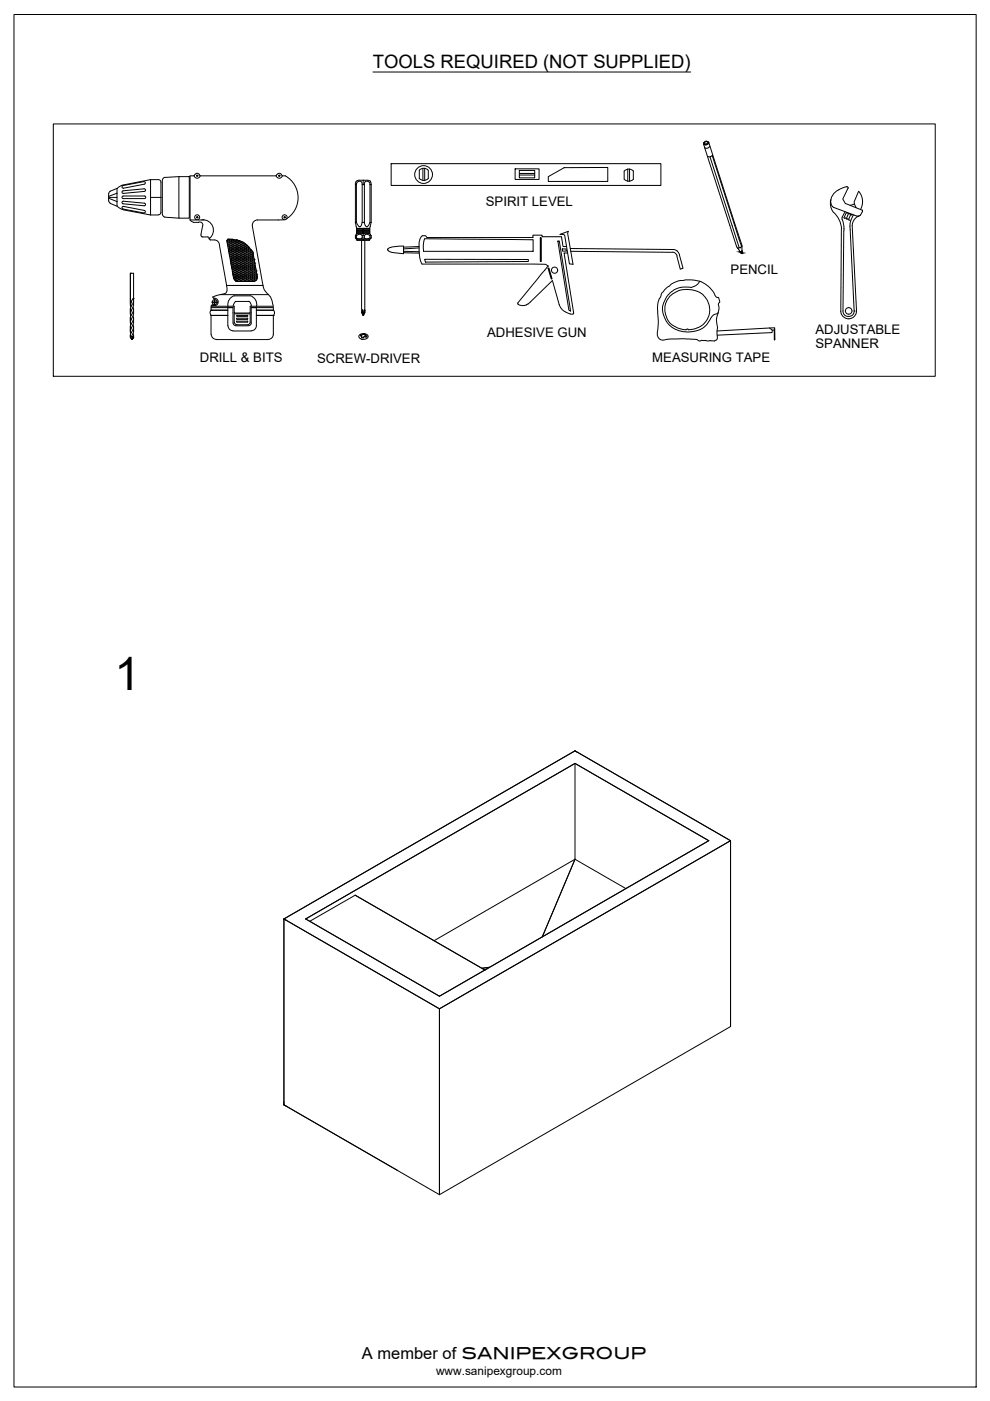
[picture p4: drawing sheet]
<svg xmlns="http://www.w3.org/2000/svg" width="210mm" height="297mm" viewBox="0 0 210 297" stroke-linecap="round" stroke-linejoin="round" font-family="sans-serif">
<!-- layer: 0 -->
<g fill="none" stroke="#000" stroke-width=".21">
<path d="M3 3.1h204v291h-204zM79.1 15.3h67.3M11.3 26.3h187v53.5h-187zM121.9 159.2l-61.7 35.6M121.9 159.2l.5 .3M121.9 159.2l33 19M121.9 161.9l-57.1 32.9 28.4 16.4M121.9 161.9v20.3M121.9 161.9l28.4 16.3-57.1 33M154.9 178.2v39.5l-61.7 35.6M154.9 178.2l-61.7 35.7M60.2 194.8v39.4"/>
<path d="M60.2 194.8l.5 .3M60.2 194.8l33 19.1M65.7 195.3l9.6-5.5 27.5 15.9M121.9 182.2l-29.9 17.3M121.9 182.2l-6.9 16.4M121.9 182.2l10.8 6.2M93.2 213.9v39.4M103.2 205.4l-10 5.8M103.8 205.1l-1.6 .2M60.2 234.2l33 19.1M60.2 234.2l.5 .3"/>
</g>
<!-- layer: block -->
<g fill="none" stroke="#000" stroke-width=".21">
<path d="M26 39.4l4.5-.9 .3 .2-.2 .4-4.4 .8-.3-.2 .2-.3M26.1 39.2l-.7 .3-.6 .5M31.9 38.1v7.5M31.9 38.1h1.7M31.9 38.1l-5.8 1.1M33.6 38.1l.3 .1 .2 .4v6.4M34.4 38.2v7.3M35 37.6l-.5 .3v.2M37.9 37.5h2.2v8.8h-2.2zM37.9 37.5l-3 .1M41.2 37.2a.66 .66 0 0 0 .6 .6 .66 .66 0 0 0 .7-.6M41.3 37l-.2 .3h-.8v9.3"/>
<path d="M41.4 37l.2-.2h.4l.4 .5h16.1a.67 .67 0 0 1 .7-.6 .67 .67 0 0 1 .7 .6h.6a5.3 5.3 0 0 1-.1 9.3h-5.8M58.6 37.2a.66 .66 0 0 0 .6 .6 .66 .66 0 0 0 .7-.6M75.4 39.1v8M75.4 39.1h.2M75.5 38.4l-.1 .7M75.6 39.1a.62 .62 0 0 1 .6-.7 .62 .62 0 0 1 .6 .7M75.6 39.1v8M76.8 39.1h.5M76.8 39.1v8M77 38.2v.9M77.3 39.1a.6 .6 0 0 1 .5-.7 .6 .6 0 0 1 .6 .6v.1M77.3 39.1v8"/>
<path d="M77.9 38.2h-1.8l-.5 .2M78 38.2a.56 .56 0 0 1 .6 .5l.1 .4M78.4 39.1h.3M78.4 39.1v8M78.7 39.1v8M82.9 34.7h57.2v4.6h-57.2zM88.9 37.8a1.29 1.29 0 0 0 1.9 0M88.9 36.1a1.29 1.29 0 0 1 1.9 0M88.9 36.1v1.7M89.7 35.7v2.6M90 35.7v2.6M90.8 36.1v1.7"/>
<path d="M109.2 35.8h5.1v2.2h-5.1zM110.1 36.1h3.3v1.6h-3.3zM110.1 37.1h3.3M110.2 36.8h3.2M116.2 37.5l3.4-2h9.3v3h-12.7zM133.1 35.8v2.6M133.5 35.8v2.6M134.3 36.3v1.7M134.3 36.3a1.29 1.29 0 0 0-1.9 0l-.1 1.7a1.33 1.33 0 0 0 2 0M149.2 30.6l6.9 21.5 .8 1.2M149.2 30.3v.3M149.2 30.7h.1"/>
<path d="M149.3 30.4v.1M149.3 30.4l.5 .1M149.4 30.1l-.2 .2M149.4 30.2l-.1 .1M149.6 30.1l-.2 .1M149.8 30h.2M149.8 29.9l-.4 .1M150 30.4l-.2 .1M150 30l.1 .2M150 30.1h-.4M150 30l.3 .3 7 21.7v1.7l-.4-.4M150.1 30.2l-.2 .3"/>
<path d="M150.2 30.4l-.4 .3h-.5M150.3 30.2l-.1 .2M150.5 31a.74 .74 0 0 1-1.1 .3M150.5 33.3l6.2 19.2M151 33l6.2 19.2M151.1 32.9l-.5 .3h-.6M23 41v1.6M23 41.9h1.8M23 42l1.8 .7M23.1 42.6l.3 .5M23.4 40.5l1.4-.5v3.7l-1.4-.6M23.4 40.5l-.3 .5"/>
<path d="M24.8 41l-1.8 .6M24.8 43.7l.6 .5 .7 .2M26.1 40.5l4.5-.5 .3 .3-.3 .3M26.1 44.5l5.8 1.1M26.1 44.3l-.2-.3 .3-.2 4.4 .8 .2 .3-.3 .3-4.5-.9M26.1 40.5l-.2 .3 .3 .2M26.1 42.7l4.5 .4M26.2 42.7l-.3 .2 .2 .3M27.6 57.9h.1M27.6 57.9h.7v5.5M27.6 57.9v6.7M30.6 41.6h-4.5l-.2 .2 .2 .3h4.5"/>
<path d="M30.6 40.6l-4.5 .4M30.6 43.1l.3 .3-.3 .2-4.5-.4M30.6 41.6l.3 .2-.3 .3M31.9 45.6h1.7M31.9 41.9h2.2M34.1 45l-.2 .5h-.3M34.5 45.5l.2 .4 .3 .1M34.9 46l3 .3M40.3 46.6l.8 .5a2.21 2.21 0 0 1 1.7 .1l.2 .6-.4 2M40.3 46.6h3M41.7 46.6a.53 .53 0 0 1-.3-.8 .53 .53 0 0 1 .8 0 .53 .53 0 0 1-.3 .8M42.8 46.6a2.2 2.2 0 0 1 2.3 1.4 2.2 2.2 0 0 1-.7 2.6l-.4-.4h-1.2l-.2-.4"/>
<path d="M44.3 50.6h.1M44.4 50.6l.2 .3a1.48 1.48 0 0 1 1.9 .7l1.5 8.9M48.1 51l.2 .1-.2 .2M48.1 51.1l1.4 7.9M48.1 51.1l.1-.2a2.03 2.03 0 0 1 1.7-.1 4.7 4.7 0 0 1 3.7 2.5M48.2 51.5l.1 .1v.1M48.2 51.7h.1M48.3 52v.1M48.3 50.7h.1M48.5 53.2h.2l-.2 .1M48.5 51.3h.2l-.1 .2zM48.6 50.7h.1v.3l-.2-.1z"/>
<path d="M48.6 51.7h.1v.3l-.2-.2zM48.6 52.2h.1v.2l-.2-.1zM48.6 52.6h.1v.3l-.2-.1zM48.6 53.6l.1 .1-.1 .2M48.6 54.1h.1M48.7 54.1v.2M48.9 55.8h.1M48.9 50.7h.2M48.9 51h.2v.3h-.2zM48.9 51.5h.2v.2h-.2zM48.9 52h.2v.2h-.2zM48.9 52.4h.2v.2h-.2z"/>
<path d="M48.9 52.9h.2v.3h-.2zM48.9 53.4h.2v.2h-.2zM48.9 53.9h.2v.2h-.2zM48.9 54.3h.2v.3h-.2zM48.9 54.8h.2v.3h-.2zM48.9 55.3h.2v.2h-.2zM48.9 55.8l.2 .1-.1 .1M48.9 50.7h.1M49 56.2l.1 .3M49.1 56.5h.1M49.1 56.8v.1M49.1 50.7h.1"/>
<path d="M49.3 51.3h.3l-.2 .2zM49.3 55.1h.3l-.2 .2zM49.3 57.1h.3l-.2 .1zM49.3 58l.2-.1 .1 .1-.2 .1M49.4 51.7l.2 .1-.1 .2-.2-.2zM49.4 52.2l.2 .1-.1 .1-.2-.1zM49.4 52.6l.2 .2-.1 .1-.2-.1zM49.4 53.2h.2l-.1 .2-.2-.2zM49.4 53.6l.2 .1-.1 .2-.2-.2zM49.4 54.1l.2 .1-.1 .1-.2-.1zM49.4 54.6l.2 .1-.1 .1-.2-.1zM49.4 55.5l.2 .2-.1 .1-.2-.1z"/>
<path d="M49.4 56l.2 .1-.1 .1-.2-.1zM49.4 56.5l.2 .1-.1 .1-.2-.1zM49.4 57.4l.2 .2-.1 .1-.2-.1zM49.4 58.4l.2 .1-.2 .1M49.4 50.7v.3l.2-.1-.1-.1M49.5 58.9h.1M49.5 58.9v.1M49.5 59a.78 .78 0 0 0 .8 .6M49.7 54h.3l-.2 .1zM49.7 57.8h.3l-.2 .1zM49.8 51l.2 .1-.1 .2-.2-.2zM49.8 51.5l.2 .1-.1 .1-.2-.1z"/>
<path d="M49.8 52l.2 .1-.1 .1-.2-.1zM49.8 52.4l.2 .2h-.2zM49.8 52.9l.2 .1-.1 .2-.2-.2zM49.8 53.4l.2 .1-.1 .1-.2-.1zM49.8 54.3l.2 .2-.2 .1zM49.8 54.8l.2 .1-.1 .2-.2-.2zM49.8 55.3l.2 .1-.1 .1-.2-.1zM49.8 55.8l.2 .1-.1 .1-.2-.1zM49.8 56.2l.2 .2-.1 .1-.2-.1zM49.8 56.7l.2 .1-.1 .2-.2-.2zM49.8 57.2l.2 .1-.1 .1-.2-.1zM49.8 58.2l.2 .1-.2 .1z"/>
<path d="M49.8 58.6l.2 .1-.1 .2-.2-.2zM49.8 59.1l.2 .1-.1 .1-.2-.1zM49.9 59.6h.1M50.1 50.9l.1 .1 .2-.1M50.1 50.9h.1M50.2 51.3h.1v.2h-.1zM50.2 51.7h.1v.3h-.1zM50.2 52.2h.1v.2h-.1zM50.2 52.6h.1v.3h-.1zM50.2 53.2h.1v.2h-.1zM50.2 53.6h.1v.3h-.1zM50.2 54.1h.1v.2h-.1z"/>
<path d="M50.2 54.6h.1v.2h-.1zM50.2 55.1h.1v.2h-.1zM50.2 55.5h.1v.3h-.1zM50.2 56h.1v.2h-.1zM50.2 56.5h.1v.2h-.1zM50.2 57h.1v.2h-.1zM50.2 57.4h.1v.3h-.1zM50.2 57.9h.1v.3h-.1zM50.2 58.4h.1v.2h-.1zM50.2 58.9h.1v.2h-.1zM50.2 59.3h.1v.3h-.1zM50.3 59.7h3.5"/>
<path d="M50.5 59.7h.3M50.6 51.5l.2 .1-.1 .1h-.1zM50.6 52l.2 .1-.1 .1h-.1zM50.6 52.4l.2 .2h-.2zM50.6 52.9l.2 .1-.1 .2h-.1zM50.6 53.4l.2 .1-.1 .1h-.1zM50.6 53.9l.2 .1-.1 .1h-.1zM50.6 54.3l.2 .2-.2 .1zM50.6 54.8l.2 .1-.1 .2h-.1zM50.6 55.3l.2 .1-.1 .1h-.1zM50.6 55.8l.2 .1-.1 .1h-.1zM50.6 56.2l.2 .2-.1 .1h-.1z"/>
<path d="M50.6 56.7l.2 .1-.1 .2h-.1zM50.6 57.2l.2 .1-.1 .1h-.1zM50.6 57.7l.2 .1-.1 .1h-.1zM50.6 58.2l.2 .1-.2 .1zM50.6 58.6l.2 .1-.1 .2h-.1zM50.6 59.1l.2 .1-.1 .1h-.1zM50.7 51h-.1v.3l.2-.3M50.9 51.3h.3l-.2 .2zM50.9 55.1h.3l-.2 .2zM50.9 57.1h.3l-.2 .1zM51 51.7l.2 .1-.1 .2-.2-.2zM51 52.2l.2 .1-.1 .1-.2-.1z"/>
<path d="M51 52.6l.2 .2-.1 .1-.2-.1zM51 53.2h.2l-.1 .2-.2-.2zM51 53.6l.2 .1-.1 .2-.2-.2zM51 54.1l.2 .1-.1 .1-.2-.1zM51 54.6l.2 .1-.1 .1-.2-.1zM51 55.5l.2 .2-.1 .1-.2-.1zM51 56l.2 .1-.1 .1-.2-.1zM51 56.5l.2 .1-.1 .1-.2-.1zM51 57.4l.2 .2-.1 .1-.2-.1zM51 57.9l.2 .1-.1 .2-.2-.2zM51 58.4l.2 .1-.1 .1-.2-.1zM51 58.9l.2 .1-.1 .1-.2-.1z"/>
<path d="M51 59.3l.2 .2-.1 .1-.2-.1zM51.4 59.7h.2M51.4 54h.2l-.2 .1zM51.4 57.8h.2l-.2 .1zM51.4 51.5l.2 .1v.1l-.2-.1zM51.4 52l.2 .1v.1l-.2-.1zM51.4 52.4l.2 .2h-.2zM51.4 52.9l.2 .1v.2l-.2-.2zM51.4 53.4l.2 .1v.1l-.2-.1zM51.4 54.3l.2 .2-.2 .1zM51.4 54.8l.2 .1v.2l-.2-.2zM51.4 55.3l.2 .1v.1l-.2-.1z"/>
<path d="M51.4 55.8l.2 .1v.1l-.2-.1zM51.4 56.2l.2 .2v.1l-.2-.1zM51.4 56.7l.2 .1v.2l-.2-.2zM51.4 57.2l.2 .1v.1l-.2-.1zM51.4 58.2l.2 .1-.2 .1zM51.4 58.6l.2 .1v.2l-.2-.2zM51.4 59.1l.2 .1v.1l-.2-.1zM51.8 51.7h.2v.3h-.2zM51.8 52.2h.2v.2h-.2zM51.8 52.6h.2v.3h-.2zM51.8 53.2h.2v.2h-.2zM51.8 53.6h.2v.3h-.2z"/>
<path d="M51.8 54.1h.2v.2h-.2zM51.8 54.6h.2v.2h-.2zM51.8 55.1h.2v.2h-.2zM51.8 55.5h.2v.3h-.2zM51.8 56h.2v.2h-.2zM51.8 56.5h.2v.2h-.2zM51.8 57h.2v.2h-.2zM51.8 57.4h.2v.3h-.2zM51.8 57.9h.2v.3h-.2zM51.8 58.4h.2v.2h-.2zM51.8 58.9h.2v.2h-.2zM51.8 59.3h.2v.3h-.2z"/>
<path d="M52.2 59.7h.3M52.2 52.4l.3 .2h-.3zM52.2 52.9l.3 .1-.1 .2h-.2zM52.2 53.4l.3 .1-.1 .1h-.2zM52.2 53.9l.3 .1-.1 .1h-.2zM52.2 54.3l.3 .2-.3 .1zM52.2 54.8l.3 .1-.1 .2h-.2zM52.2 55.3l.3 .1-.1 .1h-.2zM52.2 55.8l.3 .1-.1 .1h-.2zM52.2 56.2l.3 .2-.1 .1h-.2zM52.2 56.7l.3 .1-.1 .2h-.2zM52.2 57.2l.3 .1-.1 .1h-.2z"/>
<path d="M52.2 57.7l.3 .1-.1 .1h-.2zM52.2 58.2l.3 .1-.3 .1zM52.2 58.6l.3 .1-.1 .2h-.2zM52.2 59.1l.3 .1-.1 .1h-.2zM52.4 52h-.2v.2l.2-.2M52.6 55.1h.3l-.2 .2zM52.6 57.1h.3l-.2 .1zM52.6 52.2l.1 .2h.1M52.7 52.6l.2 .2-.1 .1-.2-.1zM52.7 53.2h.2l-.1 .2-.2-.2zM52.7 53.6l.2 .1-.1 .2-.2-.2zM52.7 54.1l.2 .1-.1 .1-.2-.1z"/>
<path d="M52.7 54.6l.2 .1-.1 .1-.2-.1zM52.7 55.5l.2 .2-.1 .1-.2-.1zM52.7 56l.2 .1-.1 .1-.2-.1zM52.7 56.5l.2 .1-.1 .1-.2-.1zM52.7 57.4l.2 .2-.1 .1-.2-.1zM52.7 57.9l.2 .1-.1 .2-.2-.2zM52.7 58.4l.2 .1-.1 .1-.2-.1zM52.7 58.9l.2 .1-.1 .1-.2-.1zM52.7 59.3l.2 .2-.1 .1-.2-.1zM53 59.7h.3M53 54h.3l-.2 .1zM53 57.8h.3l-.2 .1z"/>
<path d="M53.1 52.9l.2 .1-.1 .2-.2-.2zM53.1 53.4l.2 .1-.1 .1-.2-.1zM53.1 54.3l.2 .2-.2 .1zM53.1 54.8l.2 .1-.1 .2-.2-.2zM53.1 55.3l.2 .1-.1 .1-.2-.1zM53.1 55.8l.2 .1-.1 .1-.2-.1zM53.1 56.2l.2 .2-.1 .1-.2-.1zM53.1 56.7l.2 .1-.1 .2-.2-.2zM53.1 57.2l.2 .1-.1 .1-.2-.1zM53.1 58.2l.2 .1-.2 .1zM53.1 58.6l.2 .1-.1 .2-.2-.2zM53.1 59.1l.2 .1-.1 .1-.2-.1z"/>
<path d="M53.5 47.7l2.3 12.8M53.5 54.1h.1v.2h-.1zM53.5 54.6h.1v.2h-.1zM53.5 55.1h.1v.2h-.1zM53.5 55.5h.1v.3h-.1zM53.5 56h.1v.2h-.1zM53.5 56.5h.1v.2h-.1zM53.5 57h.1v.2h-.1zM53.5 57.4h.1v.3h-.1zM53.5 57.9h.1v.3h-.1zM53.5 58.4h.1v.2h-.1zM53.5 58.9h.1v.2h-.1z"/>
<path d="M53.5 59.3h.1v.3h-.1zM53.5 53.2l.1 .2M53.6 53.3l.1 .3M53.6 53.6l1 5.3-.2 .5-.6 .2M53.7 53.7l-.2-.1-.1 .1 .1 .2 .2-.2M53.9 55.1h.1M53.9 55.3h.1M53.9 56.2l.2 .2-.1 .1h-.1zM53.9 56.7l.2 .1-.1 .2h-.1zM53.9 57.2l.2 .1-.1 .1h-.1zM53.9 57.7l.2 .1-.1 .1h-.1zM53.9 58.2l.2 .1-.2 .1z"/>
<path d="M53.9 58.6l.2 .1-.1 .2h-.1zM53.9 59.1l.2 .1-.1 .1h-.1zM53.9 55.3l.1 .2M53.9 54.8v.3M54 55.8l-.2 .1 .3 .1M54 55.8h.1M54.1 59.6l-.3 .1M54.3 57.1h.1M54.3 57.4h.1M54.3 57.7h.1M54.3 58.4l.2 .1-.1 .1-.2-.1zM54.3 58.9l.2 .1-.1 .1-.2-.1z"/>
<path d="M54.3 57.4v.3M54.4 57.9l-.2 .1 .2 .2M54.4 59.3l-.1 .2M54.4 58.2h.1M54.6 46.6a1.08 1.08 0 0 0-1.1 1.1M60.7 46.4a.53 .53 0 0 0-.1-.8 .53 .53 0 0 0-.7 .3 .53 .53 0 0 0 .3 .7M75.4 50.4l.2 .3M75.4 50v.4M75.4 50h.2M75.4 47.1h.2M75.4 50.4h.2M75.4 47.1l.2 1.3"/>
<path d="M75.6 50.4l.6 .3 .6-.3M75.6 47.1l.3 .6a.41 .41 0 0 0 .4 .4 .41 .41 0 0 0 .4-.5l.1-.5M75.6 50l.6-.4 .6 .4M75.6 50v.4M75.6 50.9h2.8M75.6 50.7h2.8M75.6 49.6h2.8M75.6 48.4h2.8M75.6 49.6l-.2 .4M75.6 48.6h2.8v.2h-2.8zM75.6 48.9h2.8v.2h-2.8zM75.6 49.2h2.8v.1h-2.8z"/>
<path d="M75.6 49.6v-.2h2.8v.2M75.6 50.7v.2M75.7 49.3v.1M75.7 49v.1M75.7 48.7v.1M75.7 48.5v.1M76.7 51v15.2M76.8 50v.4M76.8 50h.5M76.8 47.1h.5M76.8 50.4h.5M77 48.4v1.6"/>
<path d="M77 50.7v.2M77.3 50l.4-.4 .7 .4M77.3 50v.4M77.3 50.4l.4 .3 .7-.3M77.3 47.1l.1 .6a.4 .4 0 0 0 .4 .4 .4 .4 0 0 0 .4-.4l.2-.6M77.3 51v15.2M78.4 49.6l.3 .4M78.4 50.7v.2M78.4 49.3v.1M78.4 49v.1M78.4 48.7v.1M78.4 48.5v.1"/>
<path d="M78.4 50v.4M78.4 50h.3M78.4 47.1h.3M78.4 50.4h.3M78.7 50.4l-.3 .3M78.7 47.1l-.3 1.3M78.7 50v.4M82.2 52.9l.1-.1a4.6 4.6 0 0 1 3.3-.5v1.5l-2.5-.3-.8-.4zM85.6 53.3l3.3 .1M85.6 53.6l3.3 .1M88.9 52.3l-3.3 .1M88.9 52.6l-3.3 .2"/>
<path d="M90 55h22v.4l-21.7 .2zM113 50.9l-23-.3-.3 1.3 .1 1.4h23.1M113 50.9v2.4M114.2 58.8l-4.4 5.4M114.6 50.4h.2v5h-.2zM116.2 56.9l.2-.1 .7 2.3-.2 .1zM117.1 59.5l-5.1 5M117.1 59.5l1.6 5.5 .5 .6 .6 .5M118.3 51.1h.3l2.4 14.9-.4-.3zM118.7 49.7l1.8-.6-.1 .4 1.1 6.5h-.8l-1-6.1zM119.2 52.8h.8l.1 .4h-.8zM120.1 52.3h-.7l-.4-2.1h-4.1v-.3h-1.9v.5h-22.5l-.2-.4h-.8a2.89 2.89 0 0 0-.6 2.6l.1 2 .5 1.4h23.9h2.3l.5 .4-2 2.4"/>
<path d="M120.4 53.7l-.8-.1 2 12.7M120.9 52.7l21.9 .2 .8 .3 .4 .6 .8 3.1-.6 .2-.7-2.8M121 53.3l21.6 .2M142.6 53.5h.3M142.9 53.5l.4 .3 .3 .5M148.3 59.6a2.38 2.38 0 0 1-2.8 1.3 4.7 4.7 0 0 0-5 4 4.7 4.7 0 0 0 3.7 5.3 5.5 5.5 0 0 0 6.8-3.1l1.3-.8M157.3 53.2l-.2 .2-.2-.1M157.3 52.3h-.1a.36 .36 0 0 1-.6 .2l-.2 .1M27.6 69.1v.3M27.6 65.4v.2M27.6 63.4v.4M27.6 71v.2"/>
<path d="M27.6 67.3v.2M27.6 65.4v1.1M27.6 67.3v1.1M27.6 69.1v1.1M27.6 71v.6M27.7 71.6h.1M27.7 70.5v.2M27.8 71.4h.1M27.8 69.5l-.1 1M27.8 71.7l.1 .3M27.8 71.4l-.1 .3 .3 .1 .1-.3M27.8 71.4h.3"/>
<path d="M27.9 67.6l-.3 .7 .2 .5M27.9 71.4h.1M27.9 71.4h.2v.4M27.9 63.8l-.1 1.2M27.9 65.7l-.2 .6 .1 .6M27.9 72h.1M28.1 71.8h.1M28.1 71.7l-.2 .3M28.1 71.8l-.1 .2M28.1 71.4h.1M28.2 71.7h.1M28.2 71.4v.4"/>
<path d="M28.2 71.8l-.2 .2M28.2 70.7l.1 .4-.1 .5M28.2 67l.1 .8-.7 1.3M28.2 65.1l.1 .9-.7 1.3M28.2 68.9l.1 .8-.7 1.3M28.2 71.6v.1M28.2 63.3a1.81 1.81 0 0 0-.5 1.8M28.2 63.3l.1 .8-.7 1.3M28.2 63.3h.1M28.3 71.6h.1M28.3 69.4v1.1l-.5 .9M28.3 63.8v1.1a2.57 2.57 0 0 0-.6 2v.1"/>
<path d="M28.3 65.6v1.2a2.57 2.57 0 0 0-.6 2v.1M28.3 67.5l-.1 1.2a2.15 2.15 0 0 0-.5 1.8M28.3 71.2v.4M44.7 65.8h.1M44.7 64.9h.1M44.7 65.8v-.6h4.7v3.3M44.7 65.8h3.6M44.8 65.7a.78 .78 0 0 0 0 1.2M44.8 70.9a1.08 1.08 0 0 0 1.1 1.1M45 64l.5 .1M45 64.7h.1M45.1 64.6l-.3 .3"/>
<path d="M45.3 63.3h.1M45.4 63.2a.78 .78 0 0 1 .8 1 .78 .78 0 0 1-1.2 .5M45.4 63.5l.1 .6M45.5 64.1l-.5 .1M45.5 64.1l.1 .5M45.5 64.1l-.1 .5M45.5 64.1l.5 .1M45.6 63.5l-.1 .6M45.8 72h11.1M46 64l-.5 .1M46.7 62.5h10.2M48 60.5l.1 .4a1.02 1.02 0 0 1-.9 1.5l-2.1 .6 .3 .2"/>
<path d="M48 60.5h7.8M48.3 66.9h-3.6v4M48.3 65.2v3.9M48.3 69.1a1.08 1.08 0 0 0 1.1 1M49.4 70.2h3.9M49.4 68.5l.3 .5h.3M49.6 62.7h3.5a1.97 1.97 0 0 1 1.3 2.2M49.7 68.3v-1.8h3.3v1.8M49.7 62.7a1.97 1.97 0 0 0-1.4 2.2M49.7 68.3l.3 .4 .2 .1M50 69.1h2.7M50 63.9h2.8"/>
<path d="M50 63.9l-.4 .5-.2 .5M50.2 66.9h2.3M50.2 67.1h2.3M50.2 67.7h2.3M50.2 68.1h2.3M50.2 68.3h2.3M50.2 68.9h2.3M50.2 67.7v-.2h2.3v.2M50.2 68.1v.2M50.3 66.8v.2M52.5 66.8v.2M52.5 68.1v.2"/>
<path d="M52.8 63.9l.4 .4 .1 .6M53 68.3l-.2 .4-.3 .1M53.3 68.5l-.3 .5h-.3M54.4 65.8h3.6v-.6h-4.7v3.3M54.4 66.9h3.6M54.4 65.2v3.9a1.08 1.08 0 0 1-1.1 1M55.8 60.5a4.3 4.3 0 0 0 1.6 2.5l.6 1.9h-5v1.5h-3.3v-1.5h-5M58 66.9v4a1.08 1.08 0 0 1-1.1 1.1M58 66.9h.1M58 65.7a.78 .78 0 0 1 0 1.2M76.3 70.9a1.18 1.18 0 0 1 1.8 .4 1.11 1.11 0 0 1-1 .7 1.11 1.11 0 0 1-1-.6zM76.4 71.2h.1"/>
<path d="M76.4 71.2h.3v.4h.3M76.5 71h.1M76.5 71l-.1 .2M76.5 71h.2M76.7 66.3h.1l.2 .5zM76.7 66.2v.1M76.9 65.7l-.1 .6M76.9 65.7l.1 1.1M76.9 65.7l.1 .6M77 66.8h.1M77 71.6h.1M77 70.9l-.3 .1"/>
<path d="M77 66.3h.3l-.3 .5zM77.1 70.8h.1M77.1 66.7v.1M77.1 70.8l-.1 .1M77.1 70.8l.3 .1-.1 .2M77.3 65.7h.1M77.3 65.7v.6M77.3 66.3l-.2 .5M77.3 65.7v.2M77.4 65.7v.6M77.4 71l.1 .2M77.5 71.2h.2"/>
<path d="M77.6 71.4h.1M77.6 71.4h-.4l-.2 .2M77.7 71.2l-.1 .2M77.7 71.2h.1M109.8 64.3a1.4 1.4 0 0 0 1.8 .3M112 64.4l-.4 .2M119.8 66.1l1.1 .5h.6M121.6 66.3l-.1 .3M141 61.4l.9-.7a5.1 5.1 0 0 1 3.5-1.4 6.1 6.1 0 0 1 6.4 3.7l.3 .1a.48 .48 0 0 1 .4 .6 .45 .45 0 0 1-.1 .7v1.2l-.5 1.8v.7a4.9 4.9 0 0 1 .1 2.5l.1 1.1-.2 .4-.4 .2-2.7-.1a.8 .8 0 0 1-1.1-.2 23.6 23.6 0 0 0-7.2 .1 1.44 1.44 0 0 1-1.1-2.1l.2-1.3a15.6 15.6 0 0 1 0-4.8l.4-.8a3.2 3.2 0 0 1 1-1.7zM142 62.8l.1-.1a5.4 5.4 0 0 1 6.6-.4l.4 .2a4.2 4.2 0 0 1 1.1 4.8 4.2 4.2 0 0 1-4.3 2.5h-.3a4.8 4.8 0 0 1-3.4-1.1 4.3 4.3 0 0 1-.2-5.9zM152 70.2l11.2-.7 .5 .5v.5l-11.6 .6M163.2 69.5h1.1v2.6h-.1l-.1-2.1h-.4"/>
<circle cx="41.8" cy="37.3" r=".15"/>
<circle cx="59.2" cy="37.3" r=".15"/>
<circle cx="89.8" cy="37" r="1.88"/>
<circle cx="41.8" cy="46.1" r=".15"/>
<circle cx="60.3" cy="46.1" r=".15"/>
<circle cx="117.6" cy="57.3" r=".66"/>
<circle cx="45.5" cy="64.1" r=".53"/>
</g>
<g fill="#000" stroke="#000" stroke-width=".21">
<path d="M156.9 53.4h.2zM157.1 53.6l.2 .1zM157.3 53.2l-.1 .2z"/>
<path d="M157.1 53.6l.2 .1zM157.2 53.7h.1z"/>
<path d="M157.2 53.4h.1zM157.1 53.4h.2z"/>
<path d="M156.9 53.4l.4 .1zM156.9 53.4l.4 .1z"/>
<path d="M157 53.5l.3 .1v-.1zM157 53.5l.3 .1z"/>
</g>
<!-- layer: PDF_Geometry -->
<g fill="none" stroke="#000" stroke-width=".21">
<path d="M179.6 39.6l.2 .3M179.6 39.6a4.2 4.2 0 0 0-3.5 2.9v.6M179.8 39.9l-1.1 2.3 .5 1 3.6 1.4M176.1 43.1l.2 1.2 .4 .7M176.1 42.6a1.58 1.58 0 0 0 .6 1.4l4.4 1.6M176.2 42.3l-.1 .3M176.7 45l.8 .9 .5 1 .4 1.6M178.6 46.5l.3 2M178.9 49l-.2 16.9a1.19 1.19 0 0 0 1.2 1.2 1.19 1.19 0 0 0 1.2-1.2M178.9 48.5v.4M179.2 44.9l-.6 1.1-.1 .5M179.3 46.2h-.1"/>
<path d="M179.4 45.2l-.5 1 .3 .1M179.5 45.1l.2 .1M179.5 45.1h-.1M179.6 46.5h.1M179.8 46.3l-.1 .1M180.1 45.4l-.2-.1-.4 1 .1 .2M180.4 46.8l-.2 1.4 .9 17.7M180.6 45.6l-.2-.1h-.1l-.4 1.1h.2M180.9 45.6l-.6 1.2M181 45.6l1 .2M181.1 43.3l-.8 .2M182 40.6l-.9 2.2v.5l.4 .8"/>
<path d="M182.1 40.6a3.4 3.4 0 0 1 .4 3.7M182.2 45.8h-.1M182.4 45.6a2.53 2.53 0 0 0-1.7 2.2l.9 18.2a1.68 1.68 0 0 1-1.7 1.6 1.68 1.68 0 0 1-1.6-1.6l.1-17.5M182.8 45l-.4 .7M182.8 44.5l.1 .2M182.9 44.7l-.1 .3M181.1 65.9h.1"/>
<circle cx="179.9" cy="65.9" r=".7"/>
</g>
<text font-size="9.8" x="24.3" y="146.2">1</text>
<text font-size="3.9" x="79.1" y="14.4">TOOLS REQUIRED (NOT SUPPLIED)</text>
<text font-size="3.5" x="76.8" y="288.1">A member of SANIPEXGROUP</text>
<g font-size="2.8">
<text x="103" y="43.8">SPIRIT LEVEL</text>
<text x="154.9" y="58.2">PENCIL</text>
<text x="103.3" y="71.4">ADHESIVE GUN</text>
<text x="172.9" y="70.8">ADJUSTABLE</text>
<text x="42.4" y="76.7">DRILL &amp; BITS</text>
<text x="67.2" y="76.9">SCREW-DRIVER</text>
<text x="138.3" y="76.7">MEASURING TAPE</text>
<text x="172.9" y="73.8">SPANNER</text>
</g>
<text font-size="2.5" x="92.5" y="291.5">www.sanipexgroup.com</text>
</svg>
